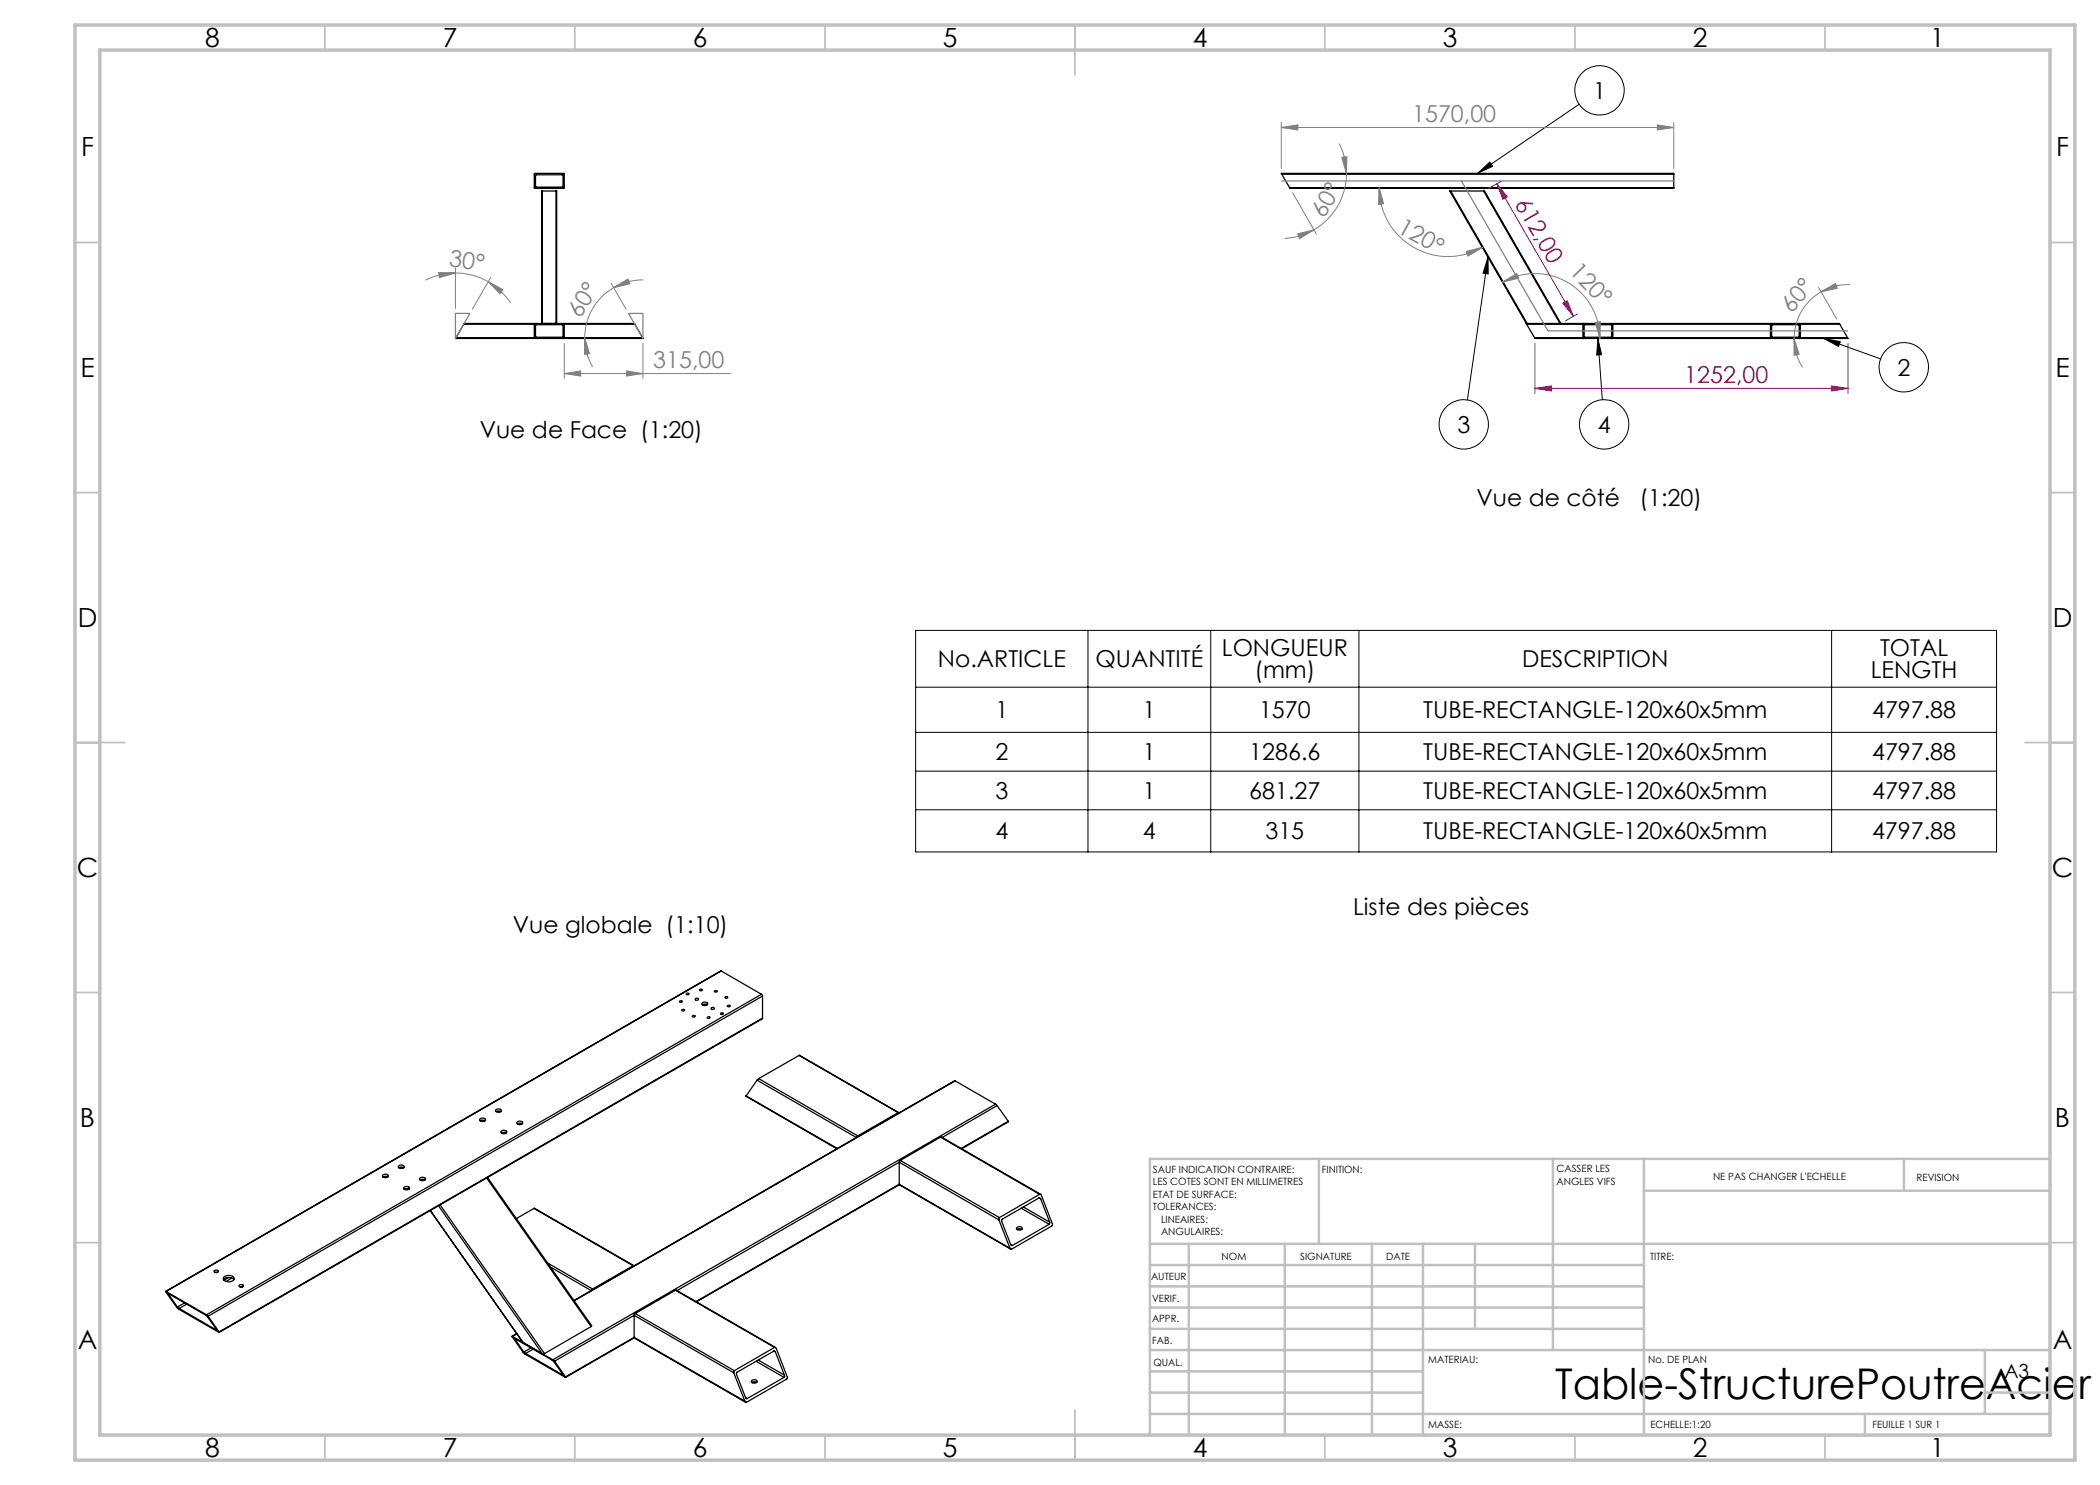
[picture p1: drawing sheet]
<svg xmlns="http://www.w3.org/2000/svg" width="420mm" height="297mm" viewBox="0 0 420 297" stroke-linecap="round" stroke-linejoin="round" font-family="sans-serif">
<g fill="none" stroke="#000" stroke-width=".25">
<path d="M106.9 34.7h5.9l.1 2.9-.1 .1h-5.9zM107.1 35h5.4l.1 .1v2.2l-.1 .1h-5.3zM108.5 38.2h-.2v26.5M108.5 38.2v26.5M108.5 38.2h2.7M111.2 38.2h.1v26.5M111.2 38.2v26.5M256.4 34.9l-.1-.2h78.5v.2M256.4 34.9h78.4M256.4 34.9l1.5 2.6M257.9 37.5l.1 .2h76.8v-.2M257.9 37.5h76.9"/>
<path d="M290.1 38.2h-.2l15.4 26.5M290.1 38.2h6.6M290.1 38.2l15.3 26.5M296.7 38.2h.2l15.3 26.5M296.7 38.2l15.3 26.5M334.8 34.9v2.6M91.2 67.6l-.1 .1h15.8v-.1M91.2 67.6h15.7M92.7 64.8l.1-.1h14.1v.1M92.7 64.8h14.2M92.7 64.8l-1.5 2.8M106.9 67.6v.1h5.8l.2-.1"/>
<path d="M106.9 64.8v-.1h5.8l.2 .1M106.9 64.8v2.8M107.1 65l5.4-.1 .1 .1v2.3l-.1 .1h-5.3h-.1zM112.9 67.6v.1h15.7l-.1-.1M112.9 64.8v-.1h14l.1 .1M112.9 64.8h14.1M112.9 67.6h15.6M112.9 64.8v2.8M127 64.8l1.5 2.8M305.3 64.7v.1M305.3 64.7h62.6v.1M305.3 64.8h11.3"/>
<path d="M305.3 64.8l1.6 2.8M306.9 67.6l.1 .1h62.6l-.1-.1M306.9 67.6h9.7M316.6 67.6l.1 .1M316.6 64.8v2.8M316.7 64.7l-.1 .1M316.9 65l5.4-.1v2.5h-5.4l-.1-.1zM322.4 64.7l.2 .1M322.6 67.6l-.2 .1M322.6 64.8h31.5M322.6 67.6h31.5M322.6 64.8v2.8"/>
<path d="M354.1 67.6l.1 .1M354.1 64.8v2.8M354.2 64.7l-.1 .1M354.4 65l5.4-.1v2.4l-.1 .1h-5.3l-.1-.1zM359.9 64.7l.2 .1M360.1 67.6l-.2 .1M360.1 64.8h7.8M360.1 67.6h9.4M360.1 64.8v2.8M367.9 64.8l1.6 2.8M137.3 198.6a.25 .25 0 0 1 .3 0 .25 .25 0 0 1 .2 .3 .25 .25 0 0 1-.4 .1 .25 .25 0 0 1-.1-.4zM139.1 199.7a.29 .29 0 0 1 .4-.1 .29 .29 0 0 1 .1 .4 .29 .29 0 0 1-.4 .1 .29 .29 0 0 1-.1-.4z"/>
<path d="M139.9 197.9a.26 .26 0 0 1 .4-.1 .26 .26 0 0 1 .1 .3 .26 .26 0 0 1-.3 .1 .26 .26 0 0 1-.2-.3zM142.9 198.2a.25 .25 0 0 1 .3-.1 .25 .25 0 0 1 .2 .3 .25 .25 0 0 1-.3 .1 .25 .25 0 0 1-.2-.3zM144.3 194.2l-111.2 64.1M144.3 194.2l-111.1 64.1M144.3 194.2l8 4.7M145 199.4h.5a.23 .23 0 0 1-.2 .3 .23 .23 0 0 1-.3-.3zM152.3 198.9l.2 .3M152.3 198.9l-111 64.1M152.5 199.2l-110.9 64M152.5 199.2v4.4M135.9 200.2a.26 .26 0 0 1 .3-.1 .26 .26 0 0 1 .2 .3 .27 .27 0 0 1-.3 .1 .27 .27 0 0 1-.2-.3zM136.5 201.9h.3a.21 .21 0 0 1-.2 .3 .21 .21 0 0 1-.1-.3z"/>
<path d="M138.5 203.2a.26 .26 0 0 1 .3-.1 .26 .26 0 0 1 .2 .3 .26 .26 0 0 1-.4 .1 .26 .26 0 0 1-.1-.3zM140.4 200.6a.72 .72 0 0 1 1.1 .2 .62 .62 0 0 1-.6 .3 .62 .62 0 0 1-.5-.4zM140.5 201l.3-.2 .6 .2M141.2 200.9l-.4 .2M141.5 203.4a.25 .25 0 0 1 .3-.1 .25 .25 0 0 1 .1 .3 .25 .25 0 0 1-.3 .1 .25 .25 0 0 1-.1-.3zM142.2 201.6l.1-.1a.29 .29 0 0 1 .4 0 .29 .29 0 0 1 .1 .3 .33 .33 0 0 1-.4 .1 .33 .33 0 0 1-.2-.3zM144.2 202.6h.4a.23 .23 0 0 1-.2 .3 .23 .23 0 0 1-.2-.3zM145.5 201.1a.27 .27 0 0 1 .3-.1 .27 .27 0 0 1 .2 .3 .28 .28 0 0 1-.3 .1 .28 .28 0 0 1-.2-.3zM149.2 219.2l18.2 10.6M149.2 219.2l18.3 10.5M151.4 216l19.9 11.5M151.4 216l-2.2 3.2"/>
<path d="M151.7 215.7l-.3 .3M151.7 215.7l19.9 11.5M152.5 203.6v.2l-108.6 62.7M152.5 203.6l-108.7 62.8M159.8 211.1l.1-.1 19.9 11.6-.2-.1M159.8 211.1l19.8 11.4M159.8 211.1l-8.1 4.6M191 216.2l-76.2 43.9M191 216.2l8.1 4.6M191 216.2l-76.2 44M76.5 235.1a.68 .68 0 0 1 1.2 .2 .74 .74 0 0 1-1.2-.1zM76.6 235.4l.3-.1 .7 .1"/>
<path d="M79.7 233.2a.68 .68 0 0 1 1.2 .2 .66 .66 0 0 1-.7 .3 .66 .66 0 0 1-.5-.5zM79.8 233.6a.78 .78 0 0 1 1 0M80.8 237.5a.69 .69 0 0 1 1.1 .2 .65 .65 0 0 1-.6 .3 .65 .65 0 0 1-.5-.5zM80.8 237.8l.4-.1 .6 .1M80.9 237.8h.1M83.9 235.7l.1-.1a.69 .69 0 0 1 1.1 .3 .65 .65 0 0 1-.6 .3 .65 .65 0 0 1-.6-.5zM84 236l.4-.1 .6 .1M96 223.8a.57 .57 0 0 1 .7-.2 .57 .57 0 0 1 .3 .5v.1a.6 .6 0 0 1-.6 .1 .6 .6 0 0 1-.4-.5zM96 224.2l.6-.2 .4 .2M97.3 235.6l20.9 29.7M97.5 235.5l20.8 29.6-.1 .2M99.1 222a.68 .68 0 0 1 1.2 .2 .66 .66 0 0 1-.7 .3 .66 .66 0 0 1-.5-.5z"/>
<path d="M99.2 222.3l.5-.1 .5 .1M100.3 226.2a.72 .72 0 0 1 1.1 .3 .65 .65 0 0 1-.7 .3 .65 .65 0 0 1-.5-.5zM100.3 226.6l.3-.1 .6 .1M100.3 226.6h.1M103.5 224.4a.58 .58 0 0 1 .6-.2 .58 .58 0 0 1 .4 .5 .61 .61 0 0 1-.6 .2 .61 .61 0 0 1-.5-.4zM103.5 224.8l.3-.2 .6 .2M171.6 227.2l-.2 .2M179.6 222.5l-8 4.7M179.8 236.9l22.3 12.9M179.8 237l-40.5 23.4M179.8 232.4v4.5M179.8 232.4l20 11.6"/>
<path d="M179.8 236.9l22.2 12.8M179.8 232.4l-44.4 25.7M179.8 236.9l-40.6 23.4M180.1 232.1l-.3 .3M180.1 232.1l19.8 11.4M188.1 227.4h.2l19.8 11.5M188.1 227.4l-8 4.7M188.1 227.4l19.8 11.5M199.1 220.8l.3 .3M199.1 220.8l-88.5 51.2M199.4 221.1l2.2 3.2M199.4 221.1l-11 6.4"/>
<path d="M201.6 224.3l.1 .1-9.4 5.4M201.6 224.3l-9.4 5.4M207.8 239.6l.3 .2M207.8 239.6l-7.5 4.3v.4l1.8 4.6M207.9 238.9l.4 .2 2.2 6-8.2 4.8-.3-.2M207.9 238.9l-8 4.6M208.1 239.8l1.8 4.6M33.2 258.3h-.1l2.6 3.5 8.2 4.7-.1-.1M33.2 258.3l8.1 4.7M33.7 258.8l1.8 2.6M33.8 258.8l7.4 4.3 2.1 2.8M33.8 258.8h-.1"/>
<path d="M42.9 254.1h.1a.37 .37 0 0 1 .4-.1 .37 .37 0 0 1 .2 .4 .42 .42 0 0 1-.5 .1 .42 .42 0 0 1-.2-.4zM43 254.5h.5M44.7 255.9a1.48 1.48 0 0 1 2.1 0M44.8 255.4a1.38 1.38 0 0 1 2 .3 1.24 1.24 0 0 1-2.1 0zM45.7 255.5l-.9 .5M46.4 255.6l-1.2 .7M47.8 257.1l.2-.1a.37 .37 0 0 1 .4-.1 .37 .37 0 0 1 .2 .4l-.1 .1a.46 .46 0 0 1-.7-.3zM48 257.4h.5M86 242.1l18.6 26.4M86.1 242.1l18.5 26.4M87.7 241.2l20.7 29.5M88 241l20.9 29.7"/>
<path d="M106.8 241.7l20 11.4M106.8 241.7l-3.5 2M106.8 241.7l19.8 11.4M109.5 252.6l9 5.2M110.1 253.4l8.2 4.7M118.5 257.8l-.1 .3M126.6 253.1l.2 .1M126.6 253.1l-8.1 4.7M135.1 258.1l.1-.1 19.9 11.5M135.1 258.1l19.8 11.4M135.1 258.1l-8.1 4.6M199.8 244l2.2 5.7"/>
<path d="M199.9 243.5l-.1 .5M202.1 248.9l.2 .2h.2M202.1 248.9l.4 .2M203.3 245.5a.61 .61 0 0 1 .7-.2 .61 .61 0 0 1 .4 .5 .67 .67 0 0 1-1.1-.2zM203.4 245.9l.3-.2 .7 .2M204.3 241.6l5.5 3.3M204.7 241.4l5.2 3M209.8 244.9l-7.3 4.2M209.9 244.4l-.1 .5M35.5 261.4l.3 .3M35.8 261.7l7.4 4.3M36.9 260.6l-1.4 .8"/>
<path d="M37.3 260.8l-1.5 .9M41.3 263l.3 .2M41.6 263.2l2.2 3.2M43.3 265.9l-.1 .1M102.5 267.3h-.1l2.4 3.4 8.3 4.8v-.1M102.5 267.3l8.1 4.7M103 267.8l1.8 2.6M103.1 267.8l7.3 4.2 2.2 2.9M103.1 267.8h-.1M103.3 266.7l-.9 .6M103.4 266.8l-.9 .5M104.6 268.5l3.8 2.2"/>
<path d="M104.8 270.4l.3 .3M105.1 270.7l7.4 4.3M106.2 269.6l-1.4 .8M106.6 269.8l-1.5 .9M108.4 270.7h.5M110.6 272l.3 .2M110.9 272.2l2.2 3.2M112.6 274.9l-.1 .1M118.2 265.3l-9.3 5.4M126.8 267.5l.1 .1 22.2 12.9M126.8 267.6l-13.7 7.9M126.8 263.1v4.4"/>
<path d="M126.8 263.1l20 11.5M126.8 267.5l22.2 12.7M126.8 263.1l-15.9 9.1M126.8 267.5l-13.7 7.9M127 262.7l-.2 .4M127 262.7l19.9 11.4M146.8 274.6l2.2 5.6M146.9 274.1l-.1 .5M149.1 279.5l.1 .2h.2M149.1 279.5l.3 .2M150.4 276.5l.2-.1 .7 .1M150.4 276a.63 .63 0 0 1 1 .4 .65 .65 0 0 1-1.1-.2z"/>
<path d="M151.2 272.3l5.6 3.2M151.7 272l5.2 3M154.8 270.2h.2l.1 .2M154.8 270.2l-7.5 4.4 1.8 4.9M154.8 270.2l.3 .2M154.9 269.5l.4 .2 2.2 5.7-.1 .3-8.1 4.8-.3-.3M154.9 269.5l-8 4.6M155.1 270.4l1.8 4.6M156.8 275.5l-7.4 4.2M156.9 275l-.1 .5"/>
</g>
<g fill="none" stroke="#808080" stroke-width=".2">
<path d="M256.3 25.5l3.3-.5v1zM256.3 24.5v9.2M256.3 25.5h78.5M258.5 38.6l4.8 8.2M267.8 28.7a12.8 12.8 0 0 1 1.5 6M268.4 31.5l1-.1-.1 3.3zM269.3 34.7a13 13 0 0 1-6.5 11.3M275.8 37.5l.9 3.2-1 .2zM275.8 37.5a13.8 13.8 0 0 0 20.7 12M331.5 25l3.3 .5-3.3 .5zM334.8 24.5v9.2M87.7 54.5l3.4 .1-3.2 .9z"/>
<path d="M91.1 53.6v8.1M91.1 54.6a13.7 13.7 0 0 1 6.5 1.7M91.1 54.6a13.1 13.1 0 0 0-6 1.4M97.6 56.3l3 1.6-.6 .8zM97.6 56.3l.5 .3a13.2 13.2 0 0 1 4 4M98.1 55.5l-3.6 6.3M122.2 56.7l3 5.1M122.7 57.5l2.9-1.7 .4 1zM122.7 57.5a11.5 11.5 0 0 0-5.8 10.1M128.6 56a11.6 11.6 0 0 0-5.9 1.5M259.5 46.8l3.3-.8-2.9 1.7zM262.8 46a13.8 13.8 0 0 1-5.9 1.7"/>
<path d="M293.2 50.3l3.3-.8-2.9 1.7zM300.5 56.4l2.9-1.7 .3 .9zM300.5 56.4a13 13 0 0 1 19.5 11.3M363.7 57.5l3.6 6.3M364.2 58.4l2.9-1.7 .4 .9zM364.2 58.4a10.7 10.7 0 0 0-5.4 9.3M370.1 56.9a10.8 10.8 0 0 0-5.9 1.5M112.9 74.7l3.2-.5v1zM112.9 68.7v7M112.9 74.7h33.3M116.9 67.6l1 3.1-1 .2zM116.9 67.6a12.1 12.1 0 0 0 1.6 5.8"/>
<path d="M125.3 74.2l3.3 .5-3.3 .5zM128.6 68.7v7M319.1 64.5l1-.2-.1 3.4zM358.8 67.7l1 3.2-1 .1zM358.8 67.7a10.8 10.8 0 0 0 1.7 5.8"/>
</g>
<g fill="none" stroke="#000" stroke-width=".2">
<path d="M295.5 34.7l2.5-2.3 .5 .9zM315.8 20.8l-20.3 13.9M297.6 51.4v3.4l-1-.2zM297.6 51.4l-4.1 28.6M319.6 67.7l.7 3.2-1 .1zM319.6 67.7l.9 12.3M364.8 67.7l3.3 .6-.4 1zM364.8 67.7l11.3 4.1M183.1 126.1h216.2v44.3h-216.2zM183.1 137.4h216.2M217.6 126.1v44.3M242.1 126.1v44.3"/>
<path d="M271.8 126.1v44.3M366.3 126.1v44.3M183.1 146.5h216.2M183.1 154.2h216.2M183.1 162h216.2"/>
<circle cx="319.9" cy="18.1" r="4.9"/>
<circle cx="380.8" cy="73.5" r="4.9"/>
<circle cx="292.8" cy="84.9" r="4.9"/>
<circle cx="320.8" cy="84.9" r="4.9"/>
</g>
<path d="M299.4 36.8l2 2.6-.8 .5zM299.4 36.8l15.3 26.4M300.2 36.3l-2.5 1.4M307 77.7l3.3-.5v1zM307 68.7v10M307 77.7h62.6M312.6 60.6l.8-.5 1.3 3.1zM315.5 62.8l-2.4 1.4M366.3 77.2l3.3 .5-3.3 .5zM369.6 68.7v10" fill="none" stroke="#a0006e" stroke-width=".2"/>
<path d="M256.3 36.2h78.5M292.3 36.2l17.3 30h60M91.1 62.7h2.9l-2.9 5zM125.7 62.7h2.9v5z" fill="none" stroke="#808080" stroke-width=".25"/>
<g fill="none" stroke="#c0c0c0" stroke-width=".35">
<path d="M65 5v5M115 5v5M165 5v5M215 5v10M265 5v5M315 5v5M365 5v5M15 48.5h5M410 48.5h5M15 98.5h5M410 98.5h5M15 148.5h10"/>
<path d="M405 148.5h10M15 198.5h5M410 198.5h5M15 248.5h5M410 248.5h5M65 287v5M115 287v5M165 287v5M215 282v10M265 287v5M315 287v5M365 287v5"/>
</g>
<g fill="none" stroke="#c0c0c0" stroke-width=".5">
<path d="M263.8 231.8v17M310.6 231.8v38.2M328.8 231.8v55.2M328.8 238.2h81.2M380.8 231.8v6.4M410 231.8h-180v55.2M230 248.8h180M230 257.3h98.8M230 253h98.8M237.8 248.8v38.2M257 248.8v38.2M274.4 248.8v38.2"/>
<path d="M284.6 248.8v38.2M295 248.8v17M230 265.8h98.8M230 261.5h98.8M230 278.5h54.6M230 274.3h54.6M230 270h180M397 278.5h13M397 270v12.8M230 282.8h180M373 282.8v4.2"/>
</g>
<path d="M15 5h400v287h-400zM20 10h390v277h-390z" fill="none" stroke="#c0c0c0" stroke-width=".7"/>
<g fill="#808080">
<path d="M97.6 56.3l3 1.6-.6 .8zM87.7 54.5l3.4 .1-3.2 .9z"/>
<path d="M112.9 74.7l3.2-.5v1zM125.3 74.2l3.3 .5-3.3 .5z"/>
<path d="M122.7 57.5l2.9-1.7 .4 1zM116.9 67.6l1 3.1-1 .2z"/>
</g>
<path d="M295.5 34.7l2.5-2.3 .5 .9zM364.8 67.7l3.3 .6-.4 1zM319.6 67.7l.7 3.2-1 .1zM297.6 51.4v3.4l-1-.2z" fill="#000"/>
<g fill="#a0006e">
<path d="M307 77.7l3.3-.5v1zM366.3 77.2l3.3 .5-3.3 .5z"/>
<path d="M299.4 36.8l2 2.6-.8 .5zM312.6 60.6l.8-.5 1.3 3.1z"/>
</g>
<g fill="#808080">
<path d="M319.1 64.5l1-.2-.1 3.4zM300.5 56.4l2.9-1.7 .3 .9z"/>
<path d="M256.3 25.5l3.3-.5v1zM331.5 25l3.3 .5-3.3 .5z"/>
<path d="M364.2 58.4l2.9-1.7 .4 .9zM358.8 67.7l1 3.2-1 .1z"/>
<path d="M259.5 46.8l3.3-.8-2.9 1.7zM268.4 31.5l1-.1-.1 3.3z"/>
<path d="M275.8 37.5l.9 3.2-1 .2zM293.2 50.3l3.3-.8-2.9 1.7z"/>
</g>
<text font-size="8.5" x="311" y="279.7">Table-StructurePoutreAcier</text>
<g font-size="5.3">
<text x="41" y="9.5">8</text>
<text x="88.5" y="9.5">7</text>
<text x="138.5" y="9.5">6</text>
<text x="188.5" y="9.5">5</text>
<text x="238.5" y="9.5">4</text>
<text x="288.5" y="9.5">3</text>
<text x="338.5" y="9.5">2</text>
<text x="386" y="9.5">1</text>
<text x="16.2" y="31.2">F</text>
<text x="411.2" y="31.2">F</text>
<text x="16.1" y="75.5">E</text>
<text x="411.1" y="75.5">E</text>
<text x="15.5" y="125.5">D</text>
<text x="410.5" y="125.5">D</text>
<text x="15.4" y="175.5">C</text>
<text x="410.4" y="175.5">C</text>
<text x="16" y="225.5">B</text>
<text x="411" y="225.5">B</text>
<text x="15.5" y="269.7">A</text>
<text x="410.5" y="269.7">A</text>
<text x="41" y="291.5">8</text>
<text x="88.5" y="291.5">7</text>
<text x="138.5" y="291.5">6</text>
<text x="188.5" y="291.5">5</text>
<text x="238.5" y="291.5">4</text>
<text x="288.5" y="291.5">3</text>
<text x="338.5" y="291.5">2</text>
<text x="386" y="291.5">1</text>
</g>
<g font-size="4.7">
<text x="318.6" y="19.7">1</text>
<text x="379.5" y="75.1">2</text>
<text x="95.9" y="87.6">Vue de Face (1:20)</text>
<text x="291.5" y="86.5">3</text>
<text x="319.6" y="86.5">4</text>
<text x="295.3" y="101.2">Vue de côté</text>
<text x="327.9" y="101.2">(1:20)</text>
<text x="244.4" y="131.2">LONGUEUR</text>
<text x="376" y="131.2">TOTAL</text>
<text x="187.6" y="133.4">No.ARTICLE</text>
<text x="219.1" y="133.4">QUANTITÉ</text>
<text x="250.9" y="135.7">(mm)</text>
<text x="304.4" y="133.4">DESCRIPTION</text>
<text x="374.2" y="135.7">LENGTH</text>
<text x="199.1" y="143.6">1</text>
<text x="228.6" y="143.6">1</text>
<text x="251.8" y="143.6">1570</text>
<text x="284.7" y="143.6">TUBE-RECTANGLE-120x60x5mm</text>
<text x="374.4" y="143.6">4797.88</text>
<text x="199.1" y="152">2</text>
<text x="228.6" y="152">1</text>
<text x="249.9" y="152">1286.6</text>
<text x="284.7" y="152">TUBE-RECTANGLE-120x60x5mm</text>
<text x="374.4" y="152">4797.88</text>
<text x="199.1" y="159.8">3</text>
<text x="228.6" y="159.8">1</text>
<text x="249.9" y="159.8">681.27</text>
<text x="284.6" y="159.8">TUBE-RECTANGLE-120x60x5mm</text>
<text x="374.4" y="159.8">4797.88</text>
<text x="199.1" y="167.8">4</text>
<text x="228.6" y="167.8">4</text>
<text x="253.1" y="167.8">315</text>
<text x="284.6" y="167.8">TUBE-RECTANGLE-120x60x5mm</text>
<text x="374.4" y="167.8">4797.88</text>
<text x="270.6" y="183.1">Liste des pièces</text>
<text x="102.6" y="186.5">Vue globale (1:10)</text>
</g>
<g font-size="4.7" fill="#808080">
<text x="282.4" y="24.5">1570,00</text>
<text x="264.8" y="43.8" transform="rotate(-59 264.8 43.8)">60°</text>
<text x="279.2" y="46.4" transform="rotate(29 279.2 46.4)">120°</text>
<text x="89.7" y="53.2" transform="rotate(8 89.7 53.2)">30°</text>
<text x="313.7" y="54.5" transform="rotate(46 313.7 54.5)">120°</text>
<text x="116" y="63.7" transform="rotate(-57 116 63.7)">60°</text>
<text x="358.4" y="62.7" transform="rotate(-50 358.4 62.7)">60°</text>
<text x="130.7" y="73.7">315,00</text>
</g>
<g font-size="4.7" fill="#a0006e">
<text x="302.9" y="40.7" transform="rotate(60 302.9 40.7)">612,00</text>
<text x="336.9" y="76.7">1252,00</text>
</g>
<text font-size="3.9" x="400.9" y="275.5">A3</text>
<g font-size="2">
<text x="230.6" y="234.6">SAUF INDICATION CONTRAIRE:</text>
<text x="230.6" y="237.1">LES COTES SONT EN MILLIMETRES</text>
<text x="230.6" y="239.6">ETAT DE SURFACE:</text>
<text x="264.4" y="234.6">FINITION:</text>
<text x="311.3" y="234.5">CASSER LES</text>
<text x="311.3" y="237">ANGLES VIFS</text>
<text x="342.6" y="236">NE PAS CHANGER L'ECHELLE</text>
<text x="383.3" y="236.2">REVISION</text>
<text x="230.6" y="242.1">TOLERANCES:</text>
<text x="232.2" y="244.6">LINEAIRES:</text>
<text x="232.2" y="247.1">ANGULAIRES:</text>
<text x="244.3" y="252">NOM</text>
<text x="260" y="251.9">SIGNATURE</text>
<text x="277.2" y="251.9">DATE</text>
<text x="330" y="251.9">TITRE:</text>
<text x="230.2" y="256.1">AUTEUR</text>
<text x="230.4" y="260.3">VERIF.</text>
<text x="230.4" y="264.4">APPR.</text>
<text x="230.5" y="268.8">FAB.</text>
<text x="230.7" y="273.1">QUAL.</text>
<text x="285.7" y="272.5">MATERIAU:</text>
<text x="329.6" y="272.5">No. DE PLAN</text>
<text x="285.6" y="285.5">MASSE:</text>
<text x="330.1" y="285.6">ECHELLE:1:20</text>
<text x="374.5" y="285.6">FEUILLE 1 SUR 1</text>
</g>
</svg>
